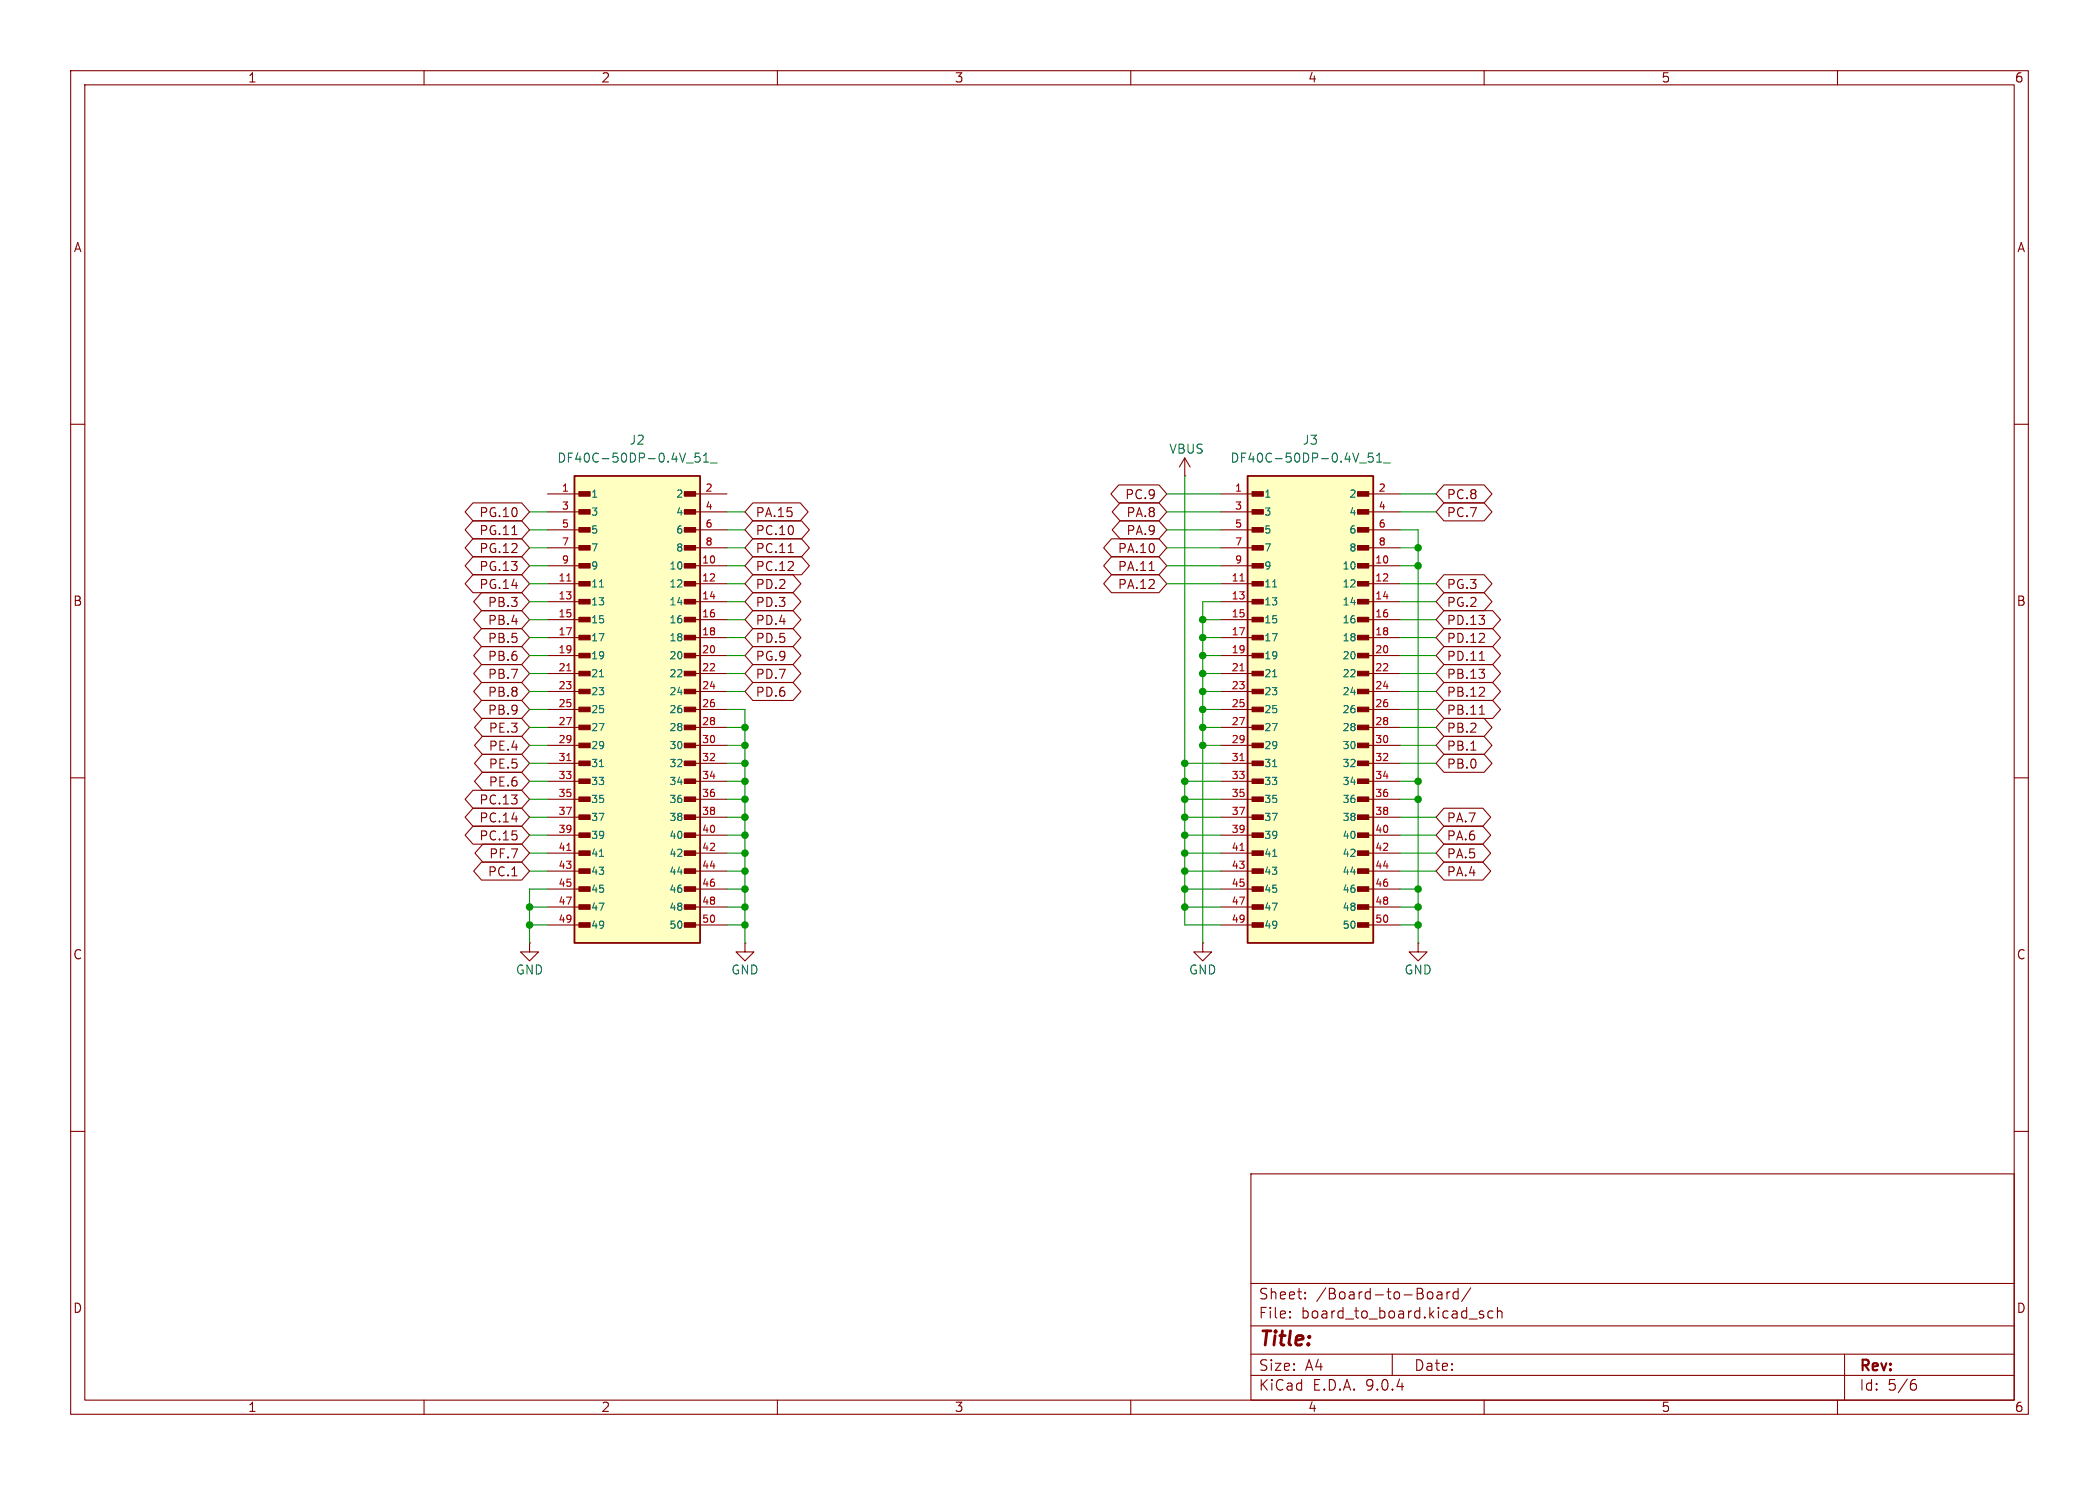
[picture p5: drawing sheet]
<svg xmlns="http://www.w3.org/2000/svg" width="297mm" height="210mm" viewBox="0 0 297 210" stroke-linecap="round" stroke-linejoin="round" font-family="sans-serif">
<g fill="none" stroke="#840000" stroke-width=".15">
<path d="M10 10h277v190h-277zM12 12h273v186h-273zM60 10v2M110 10v2M160 10v2M210 10v2M260 10v2M10 60h2M285 60h2M10 110h2M285 110h2M10 160h2"/>
<path d="M177 166h108v32h-108zM285 160h2M60 198v2M110 198v2M160 198v2M177 194.5h108M177 191.5h108M177 187.5h108M177 181.5h108M182.5 186.3h.1l-.1 .1M182.5 186.3v.1M182.5 185.5v.1"/>
<path d="M182.5 185.5h.1l-.1 .1M184.7 183.6v.1M184.7 183.6h-.1l.1 .1M184.7 182.8v.1M184.7 182.8h-.1l.1 .1M197 191.5v3M202.2 182.7a.41 .41 0 0 1 .5 .3v.4a.41 .41 0 0 1-.5 .3M203.4 182.8l.1-.1 .5 .1v.9M204 183.1h-.5a.29 .29 0 0 0-.2 .3 .29 .29 0 0 0 .2 .3l.5-.1M204.7 182.7v1M205.2 182.7l-.3 .1-.2 .2M206.3 182.8l-.4-.1-.3 .3v.4l.1 .2 .2 .1 .4-.1"/>
<path d="M206.3 182.2v1.5M208.1 182.1l-1.3 2M209.9 185.5l-.4-.1-.2 .2 .1 .2 .5 .2 .1 .1-.1 .2-.2 .1-.4-.1M210 198v2M211.2 185.5l-.4-.1-.3 .3v.4l.2 .2 .1 .1 .4-.1M211.9 185.5a.37 .37 0 0 1 .6 .1v.8M211.9 184.9v1.5M260 198v2M261 191.5v6.5M270.6 195.7h.4l.2 .3-.1 .5-.2 .1h-.3M271 195.1l-.4 .1"/>
</g>
<path d="M176.5 67.3h17.8v66.1h-17.8z" fill="#ffffc2"/>
<path d="M176.5 67.3h17.8v66.1h-17.8z" fill="none" stroke="#840000" stroke-width=".25"/>
<g fill="#840000" stroke="#840000" stroke-width=".15">
<path d="M177.2 69.5h1.6v.7h-1.6z"/>
<path d="M177.2 72.1h1.6v.6h-1.6z"/>
<path d="M177.2 74.6h1.6v.6h-1.6z"/>
<path d="M177.2 77.2h1.6v.6h-1.6z"/>
<path d="M177.2 79.7h1.6v.6h-1.6z"/>
<path d="M177.2 82.2h1.6v.7h-1.6z"/>
<path d="M177.2 84.8h1.6v.6h-1.6z"/>
<path d="M177.2 87.3h1.6v.6h-1.6z"/>
<path d="M177.2 89.9h1.6v.6h-1.6z"/>
<path d="M177.2 92.4h1.6v.6h-1.6z"/>
<path d="M177.2 94.9h1.6v.7h-1.6z"/>
<path d="M177.2 97.5h1.6v.6h-1.6z"/>
<path d="M177.2 100h1.6v.6h-1.6z"/>
<path d="M177.2 102.6h1.6v.6h-1.6z"/>
<path d="M177.2 105.1h1.6v.6h-1.6z"/>
<path d="M177.2 107.6h1.6v.7h-1.6z"/>
<path d="M177.2 110.2h1.6v.6h-1.6z"/>
<path d="M177.2 112.7h1.6v.6h-1.6z"/>
<path d="M177.2 115.3h1.6v.6h-1.6z"/>
<path d="M177.2 117.8h1.6v.6h-1.6z"/>
<path d="M177.2 120.3h1.6v.7h-1.6z"/>
<path d="M177.2 122.9h1.6v.6h-1.6z"/>
<path d="M177.2 125.4h1.6v.6h-1.6z"/>
<path d="M177.2 128h1.6v.6h-1.6z"/>
<path d="M177.2 130.5h1.6v.6h-1.6z"/>
<path d="M192.1 69.5h1.6v.7h-1.6z"/>
<path d="M192.1 72.1h1.6v.6h-1.6z"/>
<path d="M192.1 74.6h1.6v.6h-1.6z"/>
<path d="M192.1 77.2h1.6v.6h-1.6z"/>
<path d="M192.1 79.7h1.6v.6h-1.6z"/>
<path d="M192.1 82.2h1.6v.7h-1.6z"/>
<path d="M192.1 84.8h1.6v.6h-1.6z"/>
<path d="M192.1 87.3h1.6v.6h-1.6z"/>
<path d="M192.1 89.9h1.6v.6h-1.6z"/>
<path d="M192.1 92.4h1.6v.6h-1.6z"/>
<path d="M192.1 94.9h1.6v.7h-1.6z"/>
<path d="M192.1 97.5h1.6v.6h-1.6z"/>
<path d="M192.1 100h1.6v.6h-1.6z"/>
<path d="M192.1 102.6h1.6v.6h-1.6z"/>
<path d="M192.1 105.1h1.6v.6h-1.6z"/>
<path d="M192.1 107.6h1.6v.7h-1.6z"/>
<path d="M192.1 110.2h1.6v.6h-1.6z"/>
<path d="M192.1 112.7h1.6v.6h-1.6z"/>
<path d="M192.1 115.3h1.6v.6h-1.6z"/>
<path d="M192.1 117.8h1.6v.6h-1.6z"/>
<path d="M192.1 120.3h1.6v.7h-1.6z"/>
<path d="M192.1 122.9h1.6v.6h-1.6z"/>
<path d="M192.1 125.4h1.6v.6h-1.6z"/>
<path d="M192.1 128h1.6v.6h-1.6z"/>
<path d="M192.1 130.5h1.6v.6h-1.6z"/>
</g>
<g fill="none" stroke="#840000" stroke-width=".15">
<path d="M172.7 69.9h5.1M172.7 72.4h5.1M172.7 74.9h5.1M172.7 77.5h5.1M193 69.9h5.1M193 72.4h5.1M193 74.9h5.1M193 77.5h5.1M172.7 80h5.1M172.7 82.6h5.1M172.7 85.1h5.1M172.7 87.6h5.1"/>
<path d="M172.7 90.2h5.1M172.7 92.7h5.1M172.7 95.3h5.1M172.7 97.8h5.1M193 80h5.1M193 82.6h5.1M193 85.1h5.1M193 87.6h5.1M193 90.2h5.1M193 92.7h5.1M193 95.3h5.1M193 97.8h5.1"/>
<path d="M172.7 100.3h5.1M172.7 102.9h5.1M172.7 105.4h5.1M172.7 108h5.1M172.7 110.5h5.1M172.7 113h5.1M172.7 115.6h5.1M172.7 118.1h5.1M193 100.3h5.1M193 102.9h5.1M193 105.4h5.1M193 108h5.1"/>
<path d="M193 110.5h5.1M193 113h5.1M193 115.6h5.1M193 118.1h5.1M74.9 133.4v1.2h1.3l-1.3 1.3-1.2-1.3h1.2M74.9 133.4h.1M105.4 133.4v1.2h1.3l-1.3 1.3-1.3-1.3h1.3M105.4 133.4h.1M170.2 133.4v1.2h1.2l-1.2 1.3-1.3-1.3h1.3M170.2 133.4h.1M172.7 120.7h5.1M172.7 123.2h5.1"/>
<path d="M172.7 125.7h5.1M172.7 128.3h5.1M172.7 130.8h5.1M193 120.7h5.1M193 123.2h5.1M193 125.7h5.1M193 128.3h5.1M193 130.8h5.1"/>
</g>
<path d="M194.2 64.1h-.6v.6l.2-.1h.4l.1 .2-.1 .4-.1 .1h-.3l-.2-.1M194.8 65.3h.7M194.8 64.4l.4-.3v1.2M195.8 65.5h.9M180.1 83h.6M180.1 95.7h.6M180.1 108.4h.6M180.1 121.1h.6" fill="none" stroke="#006464" stroke-width=".15"/>
<path d="M175.5 82.2h.5M175.5 94.9h.5M175.5 107.6h.5M175.5 120.3h.5" fill="none" stroke="#a90000" stroke-width=".15"/>
<path d="M81.3 67.3h17.8v66.1h-17.8z" fill="#ffffc2"/>
<path d="M81.3 67.3h17.8v66.1h-17.8z" fill="none" stroke="#840000" stroke-width=".25"/>
<g fill="#840000" stroke="#840000" stroke-width=".15">
<path d="M81.9 69.5h1.6v.7h-1.6z"/>
<path d="M81.9 72.1h1.6v.6h-1.6z"/>
<path d="M81.9 74.6h1.6v.6h-1.6z"/>
<path d="M81.9 77.2h1.6v.6h-1.6z"/>
<path d="M81.9 79.7h1.6v.6h-1.6z"/>
<path d="M81.9 82.2h1.6v.7h-1.6z"/>
<path d="M81.9 84.8h1.6v.6h-1.6z"/>
<path d="M81.9 87.3h1.6v.6h-1.6z"/>
<path d="M81.9 89.9h1.6v.6h-1.6z"/>
<path d="M81.9 92.4h1.6v.6h-1.6z"/>
<path d="M81.9 94.9h1.6v.7h-1.6z"/>
<path d="M81.9 97.5h1.6v.6h-1.6z"/>
<path d="M81.9 100h1.6v.6h-1.6z"/>
<path d="M81.9 102.6h1.6v.6h-1.6z"/>
<path d="M81.9 105.1h1.6v.6h-1.6z"/>
<path d="M81.9 107.6h1.6v.7h-1.6z"/>
<path d="M81.9 110.2h1.6v.6h-1.6z"/>
<path d="M81.9 112.7h1.6v.6h-1.6z"/>
<path d="M81.9 115.3h1.6v.6h-1.6z"/>
<path d="M81.9 117.8h1.6v.6h-1.6z"/>
<path d="M81.9 120.3h1.6v.7h-1.6z"/>
<path d="M81.9 122.9h1.6v.6h-1.6z"/>
<path d="M81.9 125.4h1.6v.6h-1.6z"/>
<path d="M81.9 128h1.6v.6h-1.6z"/>
<path d="M81.9 130.5h1.6v.6h-1.6z"/>
<path d="M96.8 69.5h1.6v.7h-1.6z"/>
<path d="M96.8 72.1h1.6v.6h-1.6z"/>
<path d="M96.8 74.6h1.6v.6h-1.6z"/>
<path d="M96.8 77.2h1.6v.6h-1.6z"/>
<path d="M96.8 79.7h1.6v.6h-1.6z"/>
<path d="M96.8 82.2h1.6v.7h-1.6z"/>
<path d="M96.8 84.8h1.6v.6h-1.6z"/>
<path d="M96.8 87.3h1.6v.6h-1.6z"/>
<path d="M96.8 89.9h1.6v.6h-1.6z"/>
<path d="M96.8 92.4h1.6v.6h-1.6z"/>
<path d="M96.8 94.9h1.6v.7h-1.6z"/>
<path d="M96.8 97.5h1.6v.6h-1.6z"/>
<path d="M96.8 100h1.6v.6h-1.6z"/>
<path d="M96.8 102.6h1.6v.6h-1.6z"/>
<path d="M96.8 105.1h1.6v.6h-1.6z"/>
<path d="M96.8 107.6h1.6v.7h-1.6z"/>
<path d="M96.8 110.2h1.6v.6h-1.6z"/>
<path d="M96.8 112.7h1.6v.6h-1.6z"/>
<path d="M96.8 115.3h1.6v.6h-1.6z"/>
<path d="M96.8 117.8h1.6v.6h-1.6z"/>
<path d="M96.8 120.3h1.6v.7h-1.6z"/>
<path d="M96.8 122.9h1.6v.6h-1.6z"/>
<path d="M96.8 125.4h1.6v.6h-1.6z"/>
<path d="M96.8 128h1.6v.6h-1.6z"/>
<path d="M96.8 130.5h1.6v.6h-1.6z"/>
</g>
<g fill="none" stroke="#840000" stroke-width=".15">
<path d="M66.9 76.2h6.9l1.1 1.3-1.1 1.2h-6.9l-1.1-1.2zM66.9 78.7h6.9l1.1 1.3-1.1 1.3h-6.9l-1.1-1.3zM66.9 73.7h6.9l1.1 1.2-1.1 1.3h-6.9l-1.1-1.3zM66.9 71.1h6.9l1.1 1.3-1.1 1.3h-6.9l-1.1-1.3zM72.4 75.6h.8M77.5 69.9h5M77.5 72.4h5M77.5 74.9h5M77.5 77.5h5M97.8 69.9h5.1M97.8 72.4h5.1M97.8 74.9h5.1"/>
<path d="M97.8 77.5h5.1M106.5 78.7h6.9l1.1 1.3-1.1 1.3h-6.9l-1.1-1.3zM106.5 71.1h6.7l1.1 1.3-1.1 1.3h-6.7l-1.1-1.3zM106.5 73.7h6.9l1.1 1.2-1.1 1.3h-6.9l-1.1-1.3zM106.5 76.2h6.9l1.1 1.3-1.1 1.2h-6.9l-1.1-1.2zM111.5 78.1h.8M157.3 76.2h6.7l1.1 1.3-1.1 1.2h-6.7l-1.1-1.2zM157.3 78.7h6.7l1.1 1.3-1.1 1.3h-6.7l-1.1-1.3zM158.3 68.6h5.7l1.1 1.3-1.1 1.2h-5.7l-1.1-1.2zM158.5 71.1h5.5l1.1 1.3-1.1 1.3h-5.5l-1.1-1.3zM158.5 73.7h5.5l1.1 1.2-1.1 1.3h-5.5l-1.1-1.3zM167.6 67.3h.1"/>
<path d="M167.6 64.8l-.7 1.2M167.6 64.8l.8 1.2M167.6 64.8v2.5M204.3 68.6h5.7l1.1 1.3-1.1 1.2h-5.7l-1.1-1.2zM204.3 71.1h5.7l1.1 1.3-1.1 1.3h-5.7l-1.1-1.3zM66.9 81.3h6.9l1.1 1.3-1.1 1.2h-6.9l-1.1-1.2zM68.1 83.8h5.7l1.1 1.3-1.1 1.3h-5.7l-1.1-1.3zM68.1 86.4h5.7l1.1 1.2-1.1 1.3h-5.7l-1.1-1.3zM68.1 96.5h5.7l1.1 1.3-1.1 1.3h-5.7l-1.1-1.3zM68.1 94h5.7l1.1 1.3-1.1 1.2h-5.7l-1.1-1.2zM68.1 88.9h5.7l1.1 1.3-1.1 1.2h-5.7l-1.1-1.2zM68.1 91.4h5.7l1.1 1.3-1.1 1.3h-5.7l-1.1-1.3z"/>
<path d="M68.1 99.1h5.7l1.1 1.2-1.1 1.3h-5.7l-1.1-1.3zM77.5 80h5M77.5 82.6h5M77.5 85.1h5M77.5 87.6h5M77.5 90.2h5M77.5 92.7h5M77.5 95.3h5M77.5 97.8h5M97.8 80h5.1M97.8 82.6h5.1M97.8 85.1h5.1"/>
<path d="M97.8 87.6h5.1M97.8 90.2h5.1M97.8 92.7h5.1M97.8 95.3h5.1M97.8 97.8h5.1M106.5 81.3h5.7l1.1 1.3-1.1 1.2h-5.7l-1.1-1.2zM106.5 83.8h5.7l1.1 1.3-1.1 1.3h-5.7l-1.1-1.3zM106.5 88.9h5.7l1.1 1.3-1.1 1.2h-5.7l-1.1-1.2zM106.5 91.4h5.7l1.1 1.3-1.1 1.3h-5.7l-1.1-1.3zM106.5 94h5.7l1.1 1.3-1.1 1.2h-5.7l-1.1-1.2zM106.5 96.5h5.7l1.1 1.3-1.1 1.3h-5.7l-1.1-1.3zM106.5 86.4h5.7l1.1 1.2-1.1 1.3h-5.7l-1.1-1.3z"/>
<path d="M157.3 81.3h6.7l1.1 1.3-1.1 1.2h-6.7l-1.1-1.2zM162.6 80.7h.7M204.3 83.8h5.7l1.1 1.3-1.1 1.3h-5.7l-1.1-1.3zM204.3 81.3h5.7l1.1 1.3-1.1 1.2h-5.7l-1.1-1.2zM204.3 88.9h6.9l1.1 1.3-1.1 1.2h-6.9l-1.1-1.2zM204.3 96.5h6.9l1.1 1.3-1.1 1.3h-6.9l-1.1-1.3zM204.3 99.1h6.9l1.1 1.2-1.1 1.3h-6.9l-1.1-1.3zM204.3 91.4h6.9l1.1 1.3-1.1 1.3h-6.9l-1.1-1.3zM204.3 94h6.9l1.1 1.3-1.1 1.2h-6.9l-1.1-1.2zM204.3 86.4h6.9l1.1 1.2-1.1 1.3h-6.9l-1.1-1.3zM209.3 94.7h.8l-.5 .4M209.3 93.4h.8"/>
<path d="M209.9 97.3l.2 .1-.1 .3-.7 .8h.8M210 95.3v.5M66.9 116.8h6.9l1.1 1.3-1.1 1.3h-6.9l-1.1-1.3zM66.9 111.8h6.9l1.1 1.2-1.1 1.3h-6.9l-1.1-1.3zM66.9 114.3h6.9l1.1 1.3-1.1 1.2h-6.9l-1.1-1.2zM68.3 106.7h5.5l1.1 1.3-1.1 1.2h-5.5l-1.2-1.2zM68.3 104.1h5.5l1.1 1.3-1.1 1.3h-5.5l-1.2-1.3zM68.3 101.6h5.5l1.1 1.3-1.1 1.2h-5.5l-1.2-1.2zM68.3 109.2h5.5l1.1 1.3-1.1 1.3h-5.5l-1.2-1.3zM68.3 119.4h5.5l1.1 1.3-1.1 1.2h-5.5l-1.1-1.2zM72.4 115.8h.8M77.5 100.3h5"/>
<path d="M77.5 102.9h5M77.5 105.4h5M77.5 108h5M77.5 110.5h5M77.5 113h5M77.5 115.6h5M77.5 118.1h5M97.8 100.3h5.1M97.8 102.9h5.1M97.8 105.4h5.1M97.8 108h5.1M97.8 110.5h5.1"/>
<path d="M97.8 113h5.1M97.8 115.6h5.1M97.8 118.1h5.1M204.3 106.7h5.7l1.1 1.3-1.1 1.2h-5.7l-1.1-1.2zM204.3 101.6h5.7l1.1 1.3-1.1 1.2h-5.7l-1.1-1.2zM204.3 104.1h5.7l1.1 1.3-1.1 1.3h-5.7l-1.1-1.3zM204.3 119.4h5.5l1.1 1.3-1.1 1.2h-5.5l-1.1-1.2zM204.3 114.3h5.5l1.1 1.3-1.1 1.2h-5.5l-1.1-1.2zM204.3 116.8h5.5l1.1 1.3-1.1 1.3h-5.5l-1.1-1.3zM208.1 106.1h.7M209.3 101h.8M68.1 121.9h5.7l1.1 1.3-1.1 1.3h-5.7l-1.1-1.3z"/>
<path d="M72.4 123.9h.8M77.5 120.7h5M77.5 123.2h5M77.5 125.7h5M77.5 128.3h5M77.5 130.8h5M97.8 120.7h5.1M97.8 123.2h5.1M97.8 125.7h5.1M97.8 128.3h5.1M97.8 130.8h5.1M200.7 133.4v1.2h1.2l-1.2 1.3-1.3-1.3h1.3"/>
<path d="M200.7 133.4h.1M204.3 121.9h5.5l1.1 1.3-1.1 1.3h-5.5l-1.1-1.3z"/>
</g>
<path d="M99 64.1h-.6l-.1 .6 .2-.1h.4l.2 .2-.1 .4-.2 .1h-.3l-.2-.1M99.5 65.3h.8M99.5 64.4l.4-.3v1.2M100.5 65.5h1M84.8 83h.6M84.8 95.7h.6M84.8 108.4h.6M84.8 121.1h.6" fill="none" stroke="#006464" stroke-width=".15"/>
<path d="M80.2 82.2h.6M80.2 94.9h.6M80.2 107.6h.6M80.2 120.3h.6" fill="none" stroke="#a90000" stroke-width=".15"/>
<g fill="none" stroke="#009600" stroke-width=".15">
<path d="M74.9 77.5h2.6M74.9 74.9h2.6M74.9 72.4h2.6M102.9 77.5h2.5M102.9 74.9h2.5M102.9 72.4h2.5M165.1 77.5h7.6M165.1 74.9h7.6M165.1 72.4h7.6M165.1 69.9h7.6M167.6 67.3v63.5h5.1M198.1 74.9h2.6v58.5"/>
<path d="M198.1 77.5h2.6M198.1 72.4h5.1M198.1 69.9h5.1M74.9 85.1h2.6M74.9 82.6h2.6M74.9 87.6h2.6M74.9 80h2.6M74.9 97.8h2.6M74.9 95.3h2.6M74.9 92.7h2.6M74.9 90.2h2.6M102.9 85.1h2.5"/>
<path d="M102.9 82.6h2.5M102.9 87.6h2.5M102.9 80h2.5M102.9 97.8h2.5M102.9 95.3h2.5M102.9 92.7h2.5M102.9 90.2h2.5M165.1 82.6h7.6M165.1 80h7.6M170.2 87.6h2.5M170.2 97.8h2.5M170.2 95.3h2.5"/>
<path d="M170.2 92.7h2.5M170.2 90.2h2.5M172.7 85.1h-2.5v48.3M198.1 85.1h5.1M198.1 82.6h5.1M198.1 87.6h5.1M198.1 80h2.6M198.1 97.8h5.1M198.1 95.3h5.1M198.1 92.7h5.1M198.1 90.2h5.1M74.9 118.1h2.6"/>
<path d="M74.9 100.3h2.6M74.9 102.9h2.6M74.9 105.4h2.6M74.9 113h2.6M74.9 115.6h2.6M74.9 110.5h2.6M74.9 108h2.6M102.9 118.1h2.5M102.9 100.3h2.5v33.1M102.9 102.9h2.5M102.9 105.4h2.5M102.9 113h2.5"/>
<path d="M102.9 115.6h2.5M102.9 110.5h2.5M102.9 108h2.5M167.6 118.1h5.1M167.6 113h5.1M167.6 115.6h5.1M167.6 110.5h5.1M167.6 108h5.1M170.2 100.3h2.5M170.2 102.9h2.5M170.2 105.4h2.5M198.1 118.1h5.1"/>
<path d="M198.1 100.3h5.1M198.1 102.9h5.1M198.1 105.4h5.1M198.1 113h2.6M198.1 115.6h5.1M198.1 110.5h2.6M198.1 108h5.1M74.9 120.7h2.6M74.9 128.3h2.6M74.9 130.8h2.6M74.9 123.2h2.6M77.5 125.7h-2.6v7.7"/>
<path d="M102.9 120.7h2.5M102.9 128.3h2.5M102.9 130.8h2.5M102.9 125.7h2.5M102.9 123.2h2.5M167.6 120.7h5.1M167.6 128.3h5.1M167.6 125.7h5.1M167.6 123.2h5.1M198.1 120.7h5.1M198.1 128.3h2.6M198.1 130.8h2.6"/>
<path d="M198.1 125.7h2.6M198.1 123.2h5.1"/>
</g>
<g fill="#009600" stroke="#009600" stroke-width=".15">
<circle cx="105.4" cy="105.4" r=".46"/>
<circle cx="167.6" cy="113" r=".46"/>
<circle cx="105.4" cy="113" r=".46"/>
<circle cx="105.4" cy="108" r=".46"/>
<circle cx="105.4" cy="102.9" r=".46"/>
<circle cx="167.6" cy="108" r=".46"/>
<circle cx="105.4" cy="110.5" r=".46"/>
<circle cx="105.4" cy="120.7" r=".46"/>
<circle cx="105.4" cy="118.1" r=".46"/>
<circle cx="105.4" cy="115.6" r=".46"/>
<circle cx="167.6" cy="120.7" r=".46"/>
<circle cx="167.6" cy="125.7" r=".46"/>
<circle cx="167.6" cy="128.3" r=".46"/>
<circle cx="167.6" cy="110.5" r=".46"/>
<circle cx="167.6" cy="123.2" r=".46"/>
<circle cx="167.6" cy="115.6" r=".46"/>
<circle cx="167.6" cy="118.1" r=".46"/>
<circle cx="170.2" cy="87.6" r=".46"/>
<circle cx="170.2" cy="90.2" r=".46"/>
<circle cx="170.2" cy="92.7" r=".46"/>
<circle cx="200.7" cy="80" r=".46"/>
<circle cx="200.7" cy="77.5" r=".46"/>
<circle cx="105.4" cy="128.3" r=".46"/>
<circle cx="105.4" cy="130.8" r=".46"/>
<circle cx="74.9" cy="130.8" r=".46"/>
<circle cx="105.4" cy="125.7" r=".46"/>
<circle cx="105.4" cy="123.2" r=".46"/>
<circle cx="170.2" cy="100.3" r=".46"/>
<circle cx="170.2" cy="97.8" r=".46"/>
<circle cx="170.2" cy="105.4" r=".46"/>
<circle cx="170.2" cy="102.9" r=".46"/>
<circle cx="170.2" cy="95.3" r=".46"/>
<circle cx="200.7" cy="125.7" r=".46"/>
<circle cx="200.7" cy="110.5" r=".46"/>
<circle cx="200.7" cy="128.3" r=".46"/>
<circle cx="200.7" cy="130.8" r=".46"/>
<circle cx="200.7" cy="113" r=".46"/>
<circle cx="74.9" cy="128.3" r=".46"/>
</g>
<text font-size="2.8" fill="#840000" x="178" y="190.9">Title:</text>
<g font-size="2.1" fill="#840000">
<text x="178" y="184">Sheet:</text>
<text x="186.2" y="184">/Board-to-Board/</text>
<text x="178" y="186.7">File:</text>
<text x="184.1" y="186.7">board_to_board.kicad_sch</text>
<text x="178" y="196.9">KiCad</text>
<text x="178" y="194.1">Size:</text>
<text x="184.7" y="194.1">A4</text>
<text x="185.7" y="196.9">E.D.A.</text>
<text x="193.3" y="196.9">9.0.4</text>
<text x="200" y="194.1">Date:</text>
<text x="263" y="194.3">Rev:</text>
<text x="263" y="196.9">Id:</text>
<text x="267.1" y="196.9">5/6</text>
</g>
<g font-size="1.8" fill="#840000">
<text x="35" y="11.9">1</text>
<text x="85" y="11.9">2</text>
<text x="135" y="11.9">3</text>
<text x="185" y="11.9">4</text>
<text x="235" y="11.9">5</text>
<text x="285" y="11.9">6</text>
<text x="10.3" y="35.9">A</text>
<text x="285.3" y="35.9">A</text>
<text x="159.1" y="70.8">PC.9</text>
<text x="204.6" y="70.8">PC.8</text>
<text x="67.7" y="75.9">PG.11</text>
<text x="67.7" y="73.3">PG.10</text>
<text x="106.8" y="73.3">PA.15</text>
<text x="106.8" y="75.9">PC.10</text>
<text x="159.3" y="73.3">PA.8</text>
<text x="159.3" y="75.9">PA.9</text>
<text x="204.6" y="73.3">PC.7</text>
<text x="67.7" y="78.4">PG.12</text>
<text x="67.7" y="81">PG.13</text>
<text x="67.7" y="83.5">PG.14</text>
<text x="106.8" y="81">PC.12</text>
<text x="106.8" y="83.5">PD.2</text>
<text x="106.8" y="78.4">PC.11</text>
<text x="158.1" y="78.4">PA.10</text>
<text x="158.1" y="83.5">PA.12</text>
<text x="158.1" y="81">PA.11</text>
<text x="204.6" y="83.5">PG.3</text>
<text x="10.3" y="85.9">B</text>
<text x="68.9" y="86">PB.3</text>
<text x="68.9" y="88.6">PB.4</text>
<text x="106.8" y="86">PD.3</text>
<text x="106.8" y="88.6">PD.4</text>
<text x="204.6" y="86">PG.2</text>
<text x="204.6" y="88.6">PD.13</text>
<text x="285.3" y="85.9">B</text>
<text x="68.9" y="91.1">PB.5</text>
<text x="68.9" y="93.7">PB.6</text>
<text x="106.8" y="91.1">PD.5</text>
<text x="106.8" y="93.7">PG.9</text>
<text x="204.6" y="91.1">PD.12</text>
<text x="204.6" y="93.7">PD.11</text>
<text x="68.9" y="98.7">PB.8</text>
<text x="68.9" y="96.2">PB.7</text>
<text x="68.9" y="101.3">PB.9</text>
<text x="106.8" y="96.2">PD.7</text>
<text x="106.8" y="98.7">PD.6</text>
<text x="204.6" y="98.7">PB.12</text>
<text x="204.6" y="101.3">PB.11</text>
<text x="204.6" y="96.2">PB.13</text>
<text x="69.1" y="106.4">PE.4</text>
<text x="69.1" y="103.8">PE.3</text>
<text x="204.6" y="103.8">PB.2</text>
<text x="204.6" y="106.4">PB.1</text>
<text x="67.7" y="114">PC.13</text>
<text x="69.1" y="108.9">PE.5</text>
<text x="69.1" y="111.4">PE.6</text>
<text x="204.6" y="108.9">PB.0</text>
<text x="67.7" y="119.1">PC.15</text>
<text x="67.7" y="116.5">PC.14</text>
<text x="204.6" y="116.5">PA.7</text>
<text x="204.6" y="119.1">PA.6</text>
<text x="68.9" y="124.1">PC.1</text>
<text x="69.1" y="121.6">PF.7</text>
<text x="204.6" y="121.6">PA.5</text>
<text x="204.6" y="124.1">PA.4</text>
<text x="10.3" y="135.9">C</text>
<text x="285.3" y="135.9">C</text>
<text x="10.3" y="185.9">D</text>
<text x="285.3" y="185.9">D</text>
<text x="35" y="199.9">1</text>
<text x="85" y="199.9">2</text>
<text x="135" y="199.9">3</text>
<text x="185" y="199.9">4</text>
<text x="235" y="199.9">5</text>
<text x="285" y="199.9">6</text>
</g>
<g font-size="1.8" fill="#006464">
<text x="78.8" y="65.6">DF40C-50DP-0.4V_51_</text>
<text x="89" y="63.1">J2</text>
<text x="165.3" y="64.4">VBUS</text>
<text x="174" y="65.6">DF40C-50DP-0.4V_51_</text>
<text x="184.2" y="63.1">J3</text>
<text x="72.9" y="138">GND</text>
<text x="103.4" y="138">GND</text>
<text x="168.1" y="138">GND</text>
<text x="198.6" y="138">GND</text>
</g>
<g font-size="1.4" fill="#a90000">
<text x="79.4" y="69.6">1</text>
<text x="99.7" y="69.6">2</text>
<text x="174.6" y="69.6">1</text>
<text x="195" y="69.6">2</text>
<text x="79.4" y="72.1">3</text>
<text x="79.4" y="74.7">5</text>
<text x="79.4" y="77.2">7</text>
<text x="99.7" y="72.1">4</text>
<text x="99.7" y="74.7">6</text>
<text x="99.7" y="77.2">8</text>
<text x="174.6" y="72.1">3</text>
<text x="174.6" y="74.7">5</text>
<text x="174.6" y="77.2">7</text>
<text x="195" y="72.1">4</text>
<text x="195" y="74.7">6</text>
<text x="195" y="77.2">8</text>
<text x="78.9" y="82.3">11</text>
<text x="79.4" y="79.8">9</text>
<text x="99.2" y="79.8">10</text>
<text x="99.2" y="82.3">12</text>
<text x="174.2" y="82.3">11</text>
<text x="174.6" y="79.8">9</text>
<text x="194.5" y="79.8">10</text>
<text x="194.5" y="82.3">12</text>
<text x="78.9" y="84.8">13</text>
<text x="78.9" y="87.4">15</text>
<text x="78.9" y="89.9">17</text>
<text x="99.2" y="84.8">14</text>
<text x="99.2" y="87.4">16</text>
<text x="99.2" y="89.9">18</text>
<text x="174.2" y="84.8">13</text>
<text x="174.2" y="87.4">15</text>
<text x="174.2" y="89.9">17</text>
<text x="194.5" y="84.8">14</text>
<text x="194.5" y="87.4">16</text>
<text x="194.5" y="89.9">18</text>
<text x="78.9" y="92.5">19</text>
<text x="78.9" y="95">21</text>
<text x="99.2" y="92.5">20</text>
<text x="99.2" y="95">22</text>
<text x="174.2" y="92.5">19</text>
<text x="174.2" y="95">21</text>
<text x="194.5" y="92.5">20</text>
<text x="194.5" y="95">22</text>
<text x="78.9" y="97.5">23</text>
<text x="78.9" y="100.1">25</text>
<text x="99.2" y="97.5">24</text>
<text x="99.2" y="100.1">26</text>
<text x="174.2" y="97.5">23</text>
<text x="174.2" y="100.1">25</text>
<text x="194.5" y="97.5">24</text>
<text x="194.5" y="100.1">26</text>
<text x="78.9" y="102.6">27</text>
<text x="78.9" y="105.2">29</text>
<text x="78.9" y="107.7">31</text>
<text x="99.2" y="102.6">28</text>
<text x="99.2" y="105.2">30</text>
<text x="99.2" y="107.7">32</text>
<text x="174.2" y="102.6">27</text>
<text x="174.2" y="105.2">29</text>
<text x="174.2" y="107.7">31</text>
<text x="194.5" y="102.6">28</text>
<text x="194.5" y="105.2">30</text>
<text x="194.5" y="107.7">32</text>
<text x="78.9" y="110.2">33</text>
<text x="78.9" y="112.8">35</text>
<text x="99.2" y="110.2">34</text>
<text x="99.2" y="112.8">36</text>
<text x="174.2" y="110.2">33</text>
<text x="174.2" y="112.8">35</text>
<text x="194.5" y="110.2">34</text>
<text x="194.5" y="112.8">36</text>
<text x="78.9" y="115.3">37</text>
<text x="78.9" y="117.9">39</text>
<text x="99.2" y="115.3">38</text>
<text x="99.2" y="117.9">40</text>
<text x="174.2" y="115.3">37</text>
<text x="174.2" y="117.9">39</text>
<text x="194.5" y="115.3">38</text>
<text x="194.5" y="117.9">40</text>
<text x="78.9" y="120.4">41</text>
<text x="78.9" y="122.9">43</text>
<text x="78.9" y="125.5">45</text>
<text x="99.2" y="120.4">42</text>
<text x="99.2" y="122.9">44</text>
<text x="99.2" y="125.5">46</text>
<text x="174.2" y="120.4">41</text>
<text x="174.2" y="122.9">43</text>
<text x="174.2" y="125.5">45</text>
<text x="194.5" y="120.4">42</text>
<text x="194.5" y="122.9">44</text>
<text x="194.5" y="125.5">46</text>
<text x="78.9" y="128">47</text>
<text x="78.9" y="130.6">49</text>
<text x="99.2" y="128">48</text>
<text x="99.2" y="130.6">50</text>
<text x="174.2" y="128">47</text>
<text x="174.2" y="130.6">49</text>
<text x="194.5" y="128">48</text>
<text x="194.5" y="130.6">50</text>
</g>
<g font-size="1.4" fill="#006464">
<text x="83.6" y="70.6">1</text>
<text x="95.6" y="70.6">2</text>
<text x="178.8" y="70.6">1</text>
<text x="190.8" y="70.6">2</text>
<text x="83.6" y="73.1">3</text>
<text x="83.6" y="75.7">5</text>
<text x="95.6" y="73.1">4</text>
<text x="95.6" y="75.7">6</text>
<text x="178.8" y="73.1">3</text>
<text x="178.8" y="75.7">5</text>
<text x="190.8" y="73.1">4</text>
<text x="190.8" y="75.7">6</text>
<text x="83.6" y="78.2">7</text>
<text x="83.6" y="80.7">9</text>
<text x="83.6" y="83.3">11</text>
<text x="94.6" y="80.7">10</text>
<text x="94.6" y="83.3">12</text>
<text x="95.6" y="78.2">8</text>
<text x="178.8" y="78.2">7</text>
<text x="178.8" y="80.7">9</text>
<text x="178.8" y="83.3">11</text>
<text x="189.8" y="80.7">10</text>
<text x="189.8" y="83.3">12</text>
<text x="190.8" y="78.2">8</text>
<text x="83.6" y="85.8">13</text>
<text x="83.6" y="88.4">15</text>
<text x="94.6" y="85.8">14</text>
<text x="94.6" y="88.4">16</text>
<text x="178.8" y="85.8">13</text>
<text x="178.8" y="88.4">15</text>
<text x="189.8" y="85.8">14</text>
<text x="189.8" y="88.4">16</text>
<text x="83.6" y="90.9">17</text>
<text x="83.6" y="93.4">19</text>
<text x="83.6" y="96">21</text>
<text x="94.6" y="90.9">18</text>
<text x="94.6" y="93.4">20</text>
<text x="94.6" y="96">22</text>
<text x="178.8" y="90.9">17</text>
<text x="178.8" y="93.4">19</text>
<text x="178.8" y="96">21</text>
<text x="189.8" y="90.9">18</text>
<text x="189.8" y="93.4">20</text>
<text x="189.8" y="96">22</text>
<text x="83.6" y="98.5">23</text>
<text x="83.6" y="101.1">25</text>
<text x="94.6" y="98.5">24</text>
<text x="94.6" y="101.1">26</text>
<text x="178.8" y="98.5">23</text>
<text x="178.8" y="101.1">25</text>
<text x="189.8" y="98.5">24</text>
<text x="189.8" y="101.1">26</text>
<text x="83.6" y="103.6">27</text>
<text x="83.6" y="106.1">29</text>
<text x="94.6" y="103.6">28</text>
<text x="94.6" y="106.1">30</text>
<text x="178.8" y="103.6">27</text>
<text x="178.8" y="106.1">29</text>
<text x="189.8" y="103.6">28</text>
<text x="189.8" y="106.1">30</text>
<text x="83.6" y="108.7">31</text>
<text x="83.6" y="111.2">33</text>
<text x="83.6" y="113.8">35</text>
<text x="94.6" y="108.7">32</text>
<text x="94.6" y="111.2">34</text>
<text x="94.6" y="113.8">36</text>
<text x="178.8" y="108.7">31</text>
<text x="178.8" y="111.2">33</text>
<text x="178.8" y="113.8">35</text>
<text x="189.8" y="108.7">32</text>
<text x="189.8" y="111.2">34</text>
<text x="189.8" y="113.8">36</text>
<text x="83.6" y="116.3">37</text>
<text x="83.6" y="118.8">39</text>
<text x="94.6" y="116.3">38</text>
<text x="94.6" y="118.8">40</text>
<text x="178.8" y="116.3">37</text>
<text x="178.8" y="118.8">39</text>
<text x="189.8" y="116.3">38</text>
<text x="189.8" y="118.8">40</text>
<text x="83.6" y="121.4">41</text>
<text x="83.6" y="123.9">43</text>
<text x="94.6" y="121.4">42</text>
<text x="94.6" y="123.9">44</text>
<text x="178.8" y="121.4">41</text>
<text x="178.8" y="123.9">43</text>
<text x="189.8" y="121.4">42</text>
<text x="189.8" y="123.9">44</text>
<text x="83.6" y="126.5">45</text>
<text x="83.6" y="129">47</text>
<text x="83.6" y="131.5">49</text>
<text x="94.6" y="126.5">46</text>
<text x="94.6" y="129">48</text>
<text x="94.6" y="131.5">50</text>
<text x="178.8" y="126.5">45</text>
<text x="178.8" y="129">47</text>
<text x="178.8" y="131.5">49</text>
<text x="189.8" y="126.5">46</text>
<text x="189.8" y="129">48</text>
<text x="189.8" y="131.5">50</text>
</g>
</svg>
